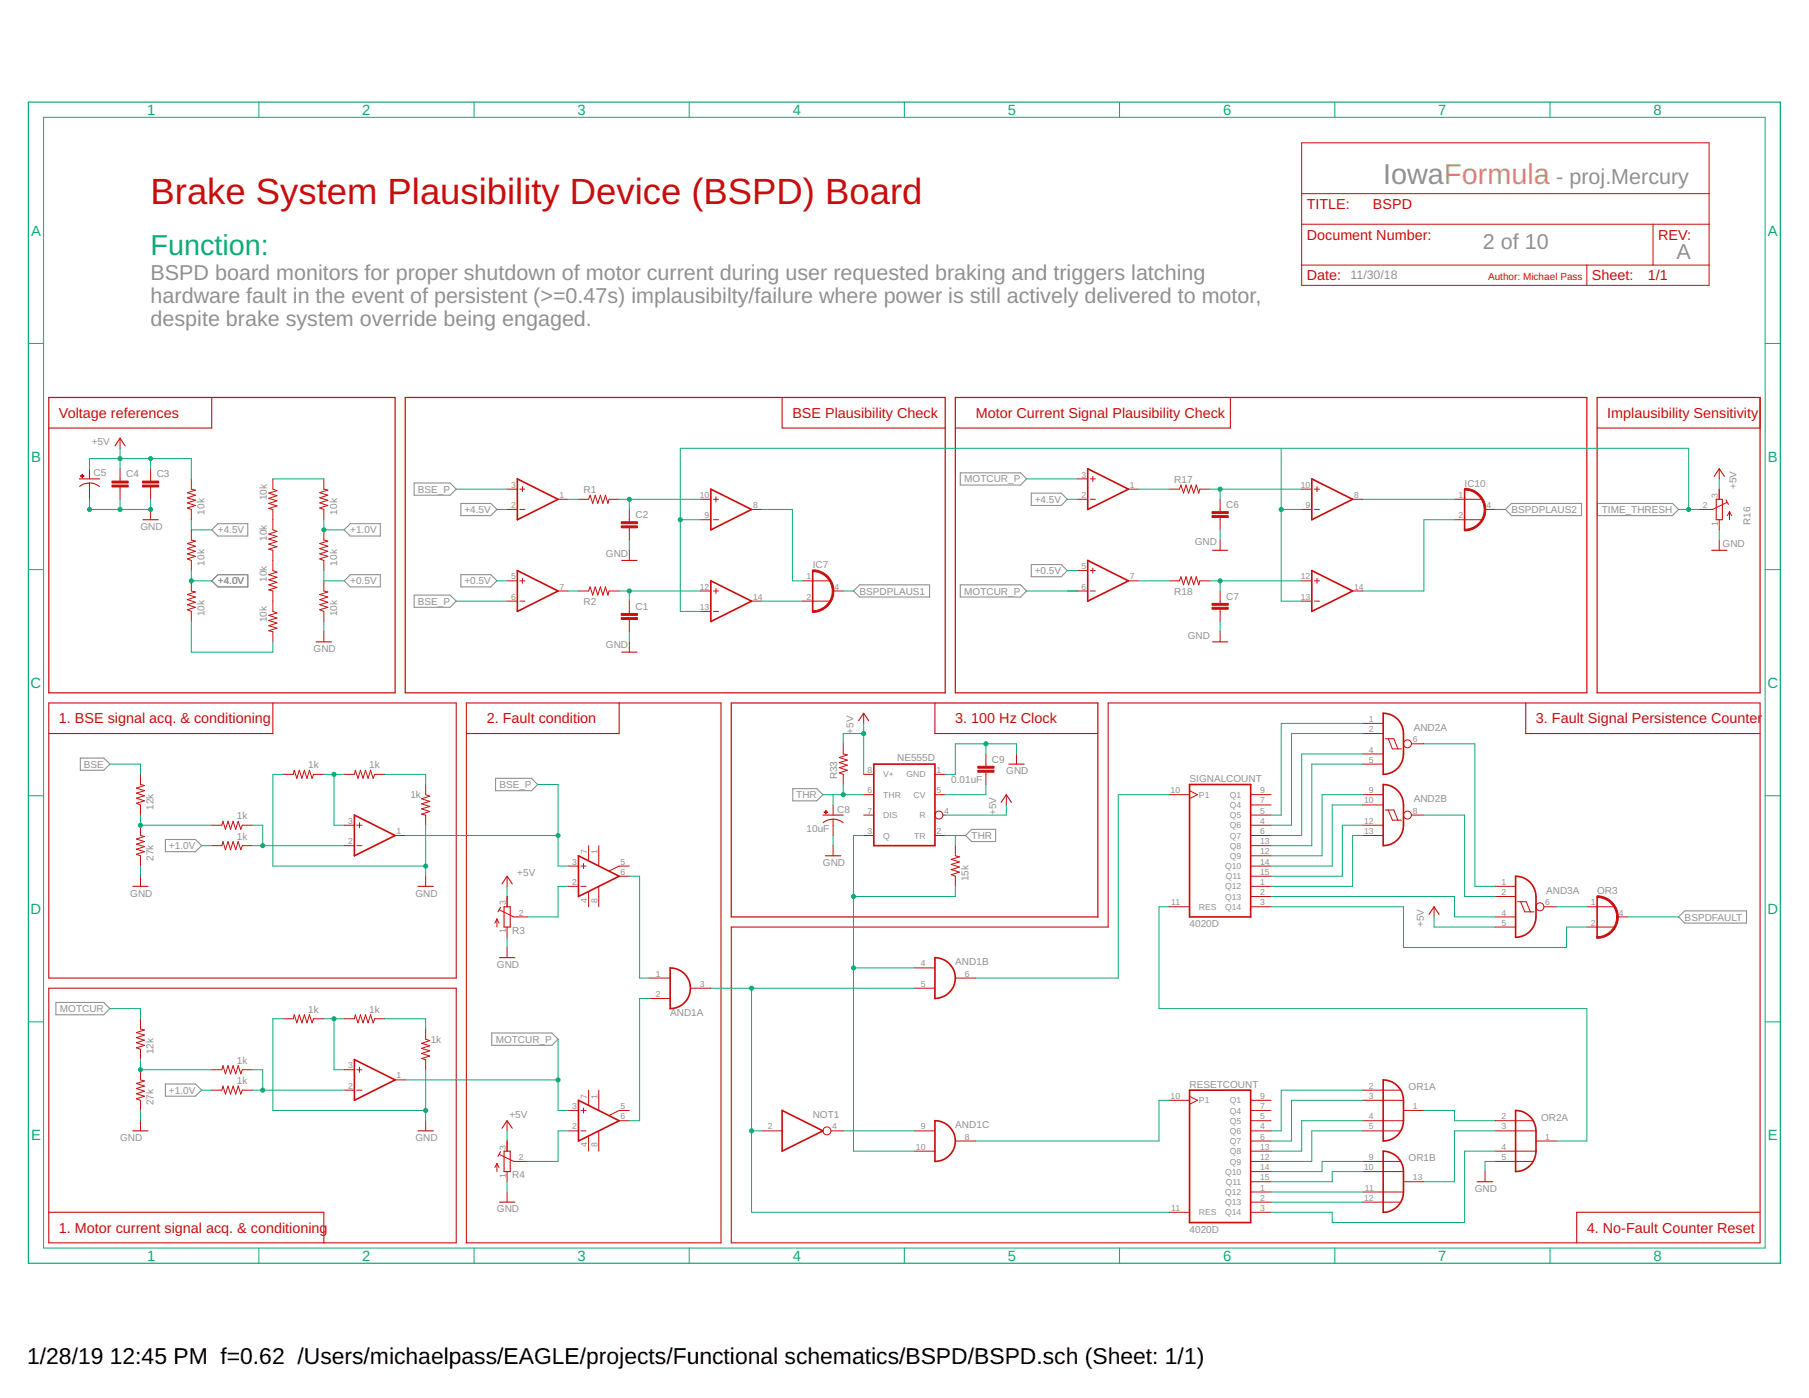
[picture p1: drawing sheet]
<svg xmlns="http://www.w3.org/2000/svg" width="279mm" height="216mm" viewBox="0 0 279 216" stroke-linecap="round" stroke-linejoin="round" font-family="sans-serif">
<g fill="none" stroke="#909090" stroke-width=".17">
<path d="M64 74.6h5.5l1 .9-1 1h-5.5zM71.2 77.7h4.6l1 1-1 .9h-4.6zM148.3 73h9.3l1 1-1 .9h-9.3zM159.3 76.2h4.6l.9 .9-.9 1h-4.6zM232.5 78.7l.9-1h10.9v1.9h-10.9zM246.7 77.7h11.6l.9 1-.9 .9h-11.6zM32.7 81.8l1-.9h4.6v1.9h-4.6zM32.7 89.7l1-.9h4.6v1.8h-4.6zM54.1 80.9h4.6v1.9h-4.6l-1-1zM54.1 88.8h4.6v1.8h-4.6l-1-.9zM64 91.9h5.5l1 .9-1 1h-5.5zM71.2 88.8h4.6l1 .9-1 .9h-4.6z"/>
<path d="M132.8 90.3h10.8v1.9h-10.8l-1-.9zM148.3 90.3h9.3l1 1-1 .9h-9.3zM159.3 87.2h4.6l.9 .9-.9 1h-4.6zM12.4 117.1h3.6l1 .9-1 1h-3.6zM25.5 129.6h4.7l.9 1-.9 .9h-4.7zM76.5 120.2h5.6l.9 1-.9 .9h-5.6zM122.4 121.8h3.8l.9 .9-.9 1h-3.8zM149.1 129l1-.9h3.7v1.9h-3.7zM8.6 154.8h7.4l1 1-1 .9h-7.4zM75.9 159.5h9.3l1 1-1 .9h-9.3zM259.2 141.6l1-.9h9.5v1.9h-9.5zM25.5 167.4h4.7l.9 1-.9 .9h-4.7z"/>
</g>
<path d="M7.5 61.4h53.5v45.6h-53.5zM62.6 61.4h83.4v45.6h-83.4zM147.6 61.4h97.5v45.6h-97.5zM246.7 61.4h25.1v45.6h-25.1zM112.9 108.6h56.7v33h-56.7z" fill="none" stroke="#c90d0c" stroke-width=".19"/>
<g fill="none" stroke="#c90d0c" stroke-width=".17">
<path d="M12.3 74h3.1M12.3 75.1a2.49 2.49 0 0 1 3.1 0M17.8 68.9l.7-1.2 .8 1.2M32.7 61.4v4.7h-25.2M120.8 61.4v4.7h25.2M190 61.4v4.7h-42.4M264.8 73.6l.7-1.2 .8 1.2M265.1 77.1h.9v3.2h-.9zM266.6 77.2l.4 .7M271.8 61.4v4.7h-25.1M22.1 80.3h2.3M48.8 99.1h2.4"/>
<path d="M96 86.6h2.4M187.3 99.1h2.3M187.3 85h2.3M264.4 85h2.3M7.5 108.6h63v42.4h-63zM42.1 108.6v4.7h-34.6M72 108.6h39.4v83.3h-39.4zM95.6 108.6v4.7h-23.6M96 100.7h2.4M132.6 111.3l.8-1.1 .8 1.1M144.4 108.6v4.7h25.2M155.8 118h2.4"/>
<path d="M235.6 108.6v4.7h36.2M20.5 136.9h2.4M64.6 136.9h2.3M77.5 136.5l.8-1.2 .8 1.2M127.1 125.9h3.1M127.1 127a2.49 2.49 0 0 1 3.1 0M127.5 132.2h2.4M154.6 123.9l.8-1.2 .8 1.2M7.5 152.6h63v39.3h-63zM77.2 147.9h2.3M77.3 140.1l-.4 .7M77.9 140h.9v3.2h-.9z"/>
<path d="M112.9 143.2h58.3v-34.6h100.6v83.3h-158.9zM220.7 141.2l.8-1.2 .8 1.2M20.5 174.6h2.4M64.6 174.6h2.3M77.3 177.9l-.4 .7M77.5 174.2l.8-1.1 .8 1.1M77.9 177.8h.9v3.1h-.9zM7.5 187.2h42.5v4.7M77.2 185.7h2.3M228.2 182.5h2.3M271.8 187.2h-28.3v4.7"/>
</g>
<g fill="none" stroke="#c90d0c" stroke-width=".15">
<path d="M201 22.1h63v22h-63zM201 34.6h63M201 29.9h63M255.3 34.6v6.3M201 40.9h63M245.1 40.9v3.2M13.8 72.4v1.6M13.8 74.6v2.5M18.5 67.7v1.5M18.5 72.4v1.9M18.5 75.2v1.9M23.3 72.4v1.9"/>
<path d="M23.3 75.2v1.9M23.3 78.7v1.6M29.5 74v1.5l.7 .2-1.3 .4 1.3 .4-1.3 .4 1.3 .4-1.3 .4 1.3 .4-1.3 .3 .6 .3v1.6M42.1 74v1.5l.7 .3-1.3 .4 1.3 .4-1.3 .4 1.3 .3-1.3 .4 1.3 .4-1.3 .4 .6 .2v3.1l.7 .3-1.3 .4 1.3 .3-1.3 .4 1.3 .4-1.3 .4 1.3 .4-1.3 .4 .6 .2v3.1l.7 .2-1.3 .5 1.3 .4-1.3 .3 1.3 .4-1.3 .4 1.3 .4-1.3 .4 .6 .2v3.1l.7 .3-1.3 .3 1.3 .4-1.3 .4 1.3 .4-1.3 .4 1.3 .4-1.3 .4 .6 .2v1.5M50 74v1.5l.6 .2-1.2 .4 1.2 .4-1.2 .4 1.2 .4-1.2 .4 1.2 .4-1.2 .3 .6 .3v1.6M78.3 75.5h1.6M78.3 78.7h1.6M80.3 75.5h.8M80.3 78.7h.8M80.7 75.1v.8M86.2 77.1h1.6M89.3 77.1h1.6l.2-.6 .4 1.2 .4-1.2 .4 1.2 .4-1.2 .4 1.2 .4-1.2 .4 1.2 .2-.6h1.5"/>
<path d="M97.2 78.7v1.9M108.2 77.1h1.6M110.2 77.1h.8M110.6 76.7v.8M116.1 78.7h1.6M166.4 77.1h1.6M166.4 74h1.6M168.4 77.1h.8M168.4 74h.8M168.8 73.6v.8M174.3 75.5h1.6M180.6 75.5h1.6l.2-.6 .4 1.3 .4-1.3 .4 1.3 .4-1.3 .4 1.3 .4-1.3 .3 1.3 .2-.7h1.6"/>
<path d="M188.4 77.1v1.9M188.4 79.9v1.9M201 75.5h1.6M201 78.7h1.6M203 75.5h.8M203 78.7h.8M203.4 75.1v.8M208.9 77.1h1.6M224.6 77.1h4.3M229.4 78.7h1.5M265.5 72.4v1.6M265.5 75.5v1.6"/>
<path d="M266.7 77.6l-2.2 1.1h-2.1M267.1 79v1.3M267.1 79l.3 .6M267.1 79l-.3 .6M29.5 81.8v1.6l.7 .2-1.3 .3 1.3 .4-1.3 .4 1.3 .4-1.3 .4 1.3 .4-1.3 .4 .6 .3v1.5M29.5 89.7v1.6l.7 .1-1.3 .4 1.3 .4-1.3 .4 1.3 .4-1.3 .4 1.3 .4-1.3 .4 .6 .2v1.6M50 81.8v1.6l.6 .2-1.2 .3 1.2 .4-1.2 .4 1.2 .4-1.2 .4 1.2 .4-1.2 .4 .6 .3v1.5M50 89.7v1.6l.6 .1-1.2 .4 1.2 .4-1.2 .4 1.2 .4-1.2 .4 1.2 .4-1.2 .4 .6 .2v1.6M50 97.6v1.5M78.3 89.7h1.6M78.3 92.8h1.6M80.3 89.7h.8"/>
<path d="M80.3 92.8h.8M80.7 89.3v.8M86.2 91.3h1.6M89.3 91.3h1.6l.2-.7 .4 1.3 .4-1.3 .4 1.3 .4-1.3 .4 1.3 .4-1.3 .4 1.3 .2-.6h1.5M97.2 81.5v1.9M97.2 85v1.6M97.2 92.8v1.9M97.2 95.7v1.9M97.2 99.1v1.6M108.2 91.3h1.6M108.2 80.3h1.6M108.2 94.4h1.6"/>
<path d="M110.2 91.3h.8M110.2 80.3h.8M110.2 94.4h.8M110.6 90.9v.8M116.1 92.8h1.6M124 89.7h4.2M124 92.8h4.2M128.7 91.3h1.5M166.4 91.3h1.6M166.4 88.1h1.6M168.4 91.3h.8M168.4 88.1h.8"/>
<path d="M168.8 87.7v.8M174.3 89.7h1.6M180.6 89.7h1.6l.2-.6 .4 1.2 .4-1.2 .4 1.2 .4-1.2 .4 1.2 .4-1.2 .3 1.2 .2-.6h1.6M188.4 83.4v1.6M188.4 91.3v1.9M188.4 94.1v1.9M188.4 97.6v1.5M201 89.7h1.6M201 92.8h1.6M203 89.7h.8M203 92.8h.8M203.4 89.3v.8"/>
<path d="M208.9 91.3h1.6M224.6 80.3h4.3M265.5 80.3v1.5M265.5 83.4v1.6M21.7 119.6v1.6l.6 .1-1.2 .4 1.2 .4-1.2 .4 1.2 .4-1.2 .4 1.2 .4-1.2 .4 .6 .2v1.6M43.7 119.6h1.6l.1-.6 .4 1.2 .4-1.2 .4 1.2 .4-1.2 .4 1.2 .4-1.2 .4 1.2 .2-.6h1.6M53.1 119.6h1.6l.2-.6 .4 1.2 .4-1.2 .4 1.2 .4-1.2 .4 1.2 .3-1.2 .4 1.2 .3-.6h1.5M130.2 114.9v1.5l.7 .2-1.3 .4 1.3 .4-1.3 .4 1.3 .4-1.3 .4 1.3 .4-1.3 .4 .6 .2v1.6M133.4 119.6h1.6M133.4 110.2v1.5M144.4 119.6h1.6M152.3 116.4v1.9"/>
<path d="M152.3 119.3v1.9M157 116.4v1.6M210.5 111.7h3.1M210.5 113.3h3.1M210.5 116.4h3.1M210.5 118h3.1M214 114.1h1.3l.6 1.6M214.4 114.1l.7 1.6h1.4M218 114.9h1.9M21.7 127.4v1.6l.6 .2-1.2 .4 1.2 .4-1.2 .4 1.2 .3-1.2 .4 1.2 .4-1.2 .4 .6 .3v1.6M21.7 135.3v1.6M32.7 127.4h1.6l.1-.6 .4 1.3 .4-1.3 .4 1.3 .4-1.3 .4 1.3 .4-1.3 .4 1.3 .2-.7h1.6"/>
<path d="M32.7 130.6h1.6l.1-.6 .4 1.2 .4-1.2 .4 1.2 .4-1.2 .4 1.2 .4-1.2 .4 1.2 .2-.6h1.6M53.1 127.4h1.6M53.1 130.6h1.6M55.1 127.4h.8M55.1 130.6h.8M55.5 127.1v.7M61 129h1.6M65.7 121.2v1.5l.7 .3-1.3 .4 1.3 .4-1.3 .3 1.3 .4-1.3 .4 1.3 .4-1.3 .4 .6 .2v1.5M65.7 135.3v1.6M78.3 135.3v1.6M78.3 138.5v1.5M87.8 133.8h1.5"/>
<path d="M87.8 136.9h1.5M89.7 133.8h.8M89.7 136.9h.8M90.1 133.3v.8M90.9 130.6v2.3M90.9 137.7v2.3M92.5 130.6v3.1M92.5 136.9v3.1M95.6 135.3h1.6M97.2 133.8h-1.6l-1.5 .7M128.7 124.3v1.6M128.7 126.5v2.5"/>
<path d="M128.7 130.6v1.6M133.4 129h1.6M133.4 125.9h1.6M133.4 122.7h1.6M144.4 129h1.6M144.4 122.7h1.6M145.6 125.9h.4M147.6 130.6v1.6l.6 .1-1.3 .4 1.3 .4-1.3 .4 1.3 .4-1.3 .4 1.3 .4-1.3 .4 .7 .2v1.6M155.4 122.7v1.6M180.6 122.7h3.1M183.7 122.1l1.3 .6-1.3 .6M193.2 133.8h3.1"/>
<path d="M193.2 136.9h3.1M193.2 135.3h3.1M193.2 127.4h3.1M193.2 130.6h3.1M193.2 129h3.1M193.2 125.9h3.1M193.2 122.7h3.1M193.2 138.5h3.1M193.2 124.3h3.1M193.2 132.2h3.1M210.5 127.4h3.1M210.5 129h3.1"/>
<path d="M210.5 122.7h3.1M210.5 124.3h3.1M214 125.1h1.3l.6 1.6M214.4 125.1l.7 1.6h1.4M218 125.9h1.9M230.9 136.9h3.2M230.9 138.5h3.2M234.4 139.3h1.3l.7 1.5M234.9 139.3l.6 1.5h1.4M21.7 157.3v1.6l.6 .2-1.2 .4 1.2 .4-1.2 .4 1.2 .3-1.2 .4 1.2 .4-1.2 .4 .6 .3v1.5M43.7 157.3h1.6l.1-.6 .4 1.3 .4-1.3 .4 1.3 .4-1.3 .4 1.3 .4-1.3 .4 1.3 .2-.7h1.6M53.1 157.3h1.6l.2-.6 .4 1.3 .4-1.3 .4 1.3 .4-1.3 .4 1.3 .3-1.3 .4 1.3 .3-.7h1.5"/>
<path d="M65.7 158.9v1.6l.7 .2-1.3 .4 1.3 .4-1.3 .4 1.3 .4-1.3 .4 1.3 .4-1.3 .4 .6 .1v1.6M76.8 141.9v1.3M76.8 141.9l-.4 .7M76.8 141.9l.3 .7M77.2 140.5l2.2 1.1h2.1M78.3 143.2v1.6M78.3 146.3v1.6M100.4 151h3.1M100.4 154.2h3.1M106.6 152.6h3.2M141.3 152.6h3.1M141.3 149.5h3.1"/>
<path d="M147.6 151h3.1M180.6 140h3.1M193.2 140h3.1M221.5 140v1.6M230.9 141.6h3.2M230.9 143.2h3.2M238.5 140h1.9M245.1 140h4.2M245.1 143.2h4.2M249.8 141.6h1.6M21.7 165.2v1.6l.6 .1-1.2 .4 1.2 .4-1.2 .4 1.2 .4-1.2 .4 1.2 .4-1.2 .4 .6 .2v1.6M21.7 173.1v1.5"/>
<path d="M32.7 165.2h1.6l.1-.6 .4 1.2 .4-1.2 .4 1.2 .4-1.2 .4 1.2 .4-1.2 .4 1.2 .2-.6h1.6M32.7 168.4h1.6l.1-.7 .4 1.3 .4-1.3 .4 1.3 .4-1.3 .4 1.3 .4-1.3 .4 1.3 .2-.6h1.6M53.1 165.2h1.6M53.1 168.4h1.6M55.1 165.2h.8M55.1 168.4h.8M55.5 164.8v.8M61 166.8h1.6M65.7 173.1v1.5M76.8 179.7v1.2M76.8 179.7l-.4 .6M76.8 179.7l.3 .6"/>
<path d="M77.2 178.3l2.2 1.1h2.1M78.3 173.1v1.5M78.3 176.2v1.6M87.8 171.5h1.5M87.8 174.6h1.5M89.7 171.5h.8M89.7 174.6h.8M90.1 171.1v.8M90.9 168.4v2.3M90.9 175.5v2.3M92.5 168.4v3M92.5 174.7v3.1"/>
<path d="M95.6 173.1h1.6M97.2 171.5h-1.6l-1.5 .8M117.7 174.6h3.1M128.3 174.6h1.9M141.3 174.6h3.1M141.3 177.8h3.1M147.6 176.2h3.1M180.6 169.9h3.1M183.7 169.3l1.3 .6-1.3 .6M193.2 171.5h3.1M193.2 174.6h3.1M193.2 173.1h3.1"/>
<path d="M193.2 179.4h3.1M193.2 177.8h3.1M193.2 176.2h3.1M193.2 169.9h3.1M210.5 174.6h5.8M210.5 173.1h6.3M210.5 179.4h5.8M210.5 168.4h5.8M210.5 169.9h6.3M216.8 171.5h3.1M230.9 174.6h6.3M230.9 173.1h5.8"/>
<path d="M230.9 179.4h5.8M230.9 177.8h6.3M237.2 176.2h3.2M78.3 180.9v1.6M78.3 184.1v1.6M180.6 187.2h3.1M193.2 184.1h3.1M193.2 185.7h3.1M193.2 187.2h3.1M193.2 180.9h3.1M193.2 182.5h3.1M210.5 184.1h6.3"/>
<path d="M210.5 185.7h5.8M210.5 180.9h6.3M216.8 182.5h3.1M229.4 180.9v1.6"/>
<circle cx="217.4" cy="114.9" r=".61"/>
<circle cx="145" cy="125.9" r=".61"/>
<circle cx="217.4" cy="125.9" r=".61"/>
<circle cx="237.8" cy="140" r=".61"/>
<circle cx="127.7" cy="174.6" r=".61"/>
</g>
<g fill="none" stroke="#c90d0c" stroke-width=".25">
<path d="M79.9 74l6.3 3.1-6.3 3.2zM109.8 75.5l6.3 3.2-6.3 3.1zM168 72.4l6.3 3.1-6.3 3.2zM202.6 74l6.3 3.1-6.3 3.2zM226.2 75.5v6.3M79.9 88.1l6.3 3.2-6.3 3.1zM109.8 89.7l6.3 3.1-6.3 3.2zM125.5 88.1v6.3M168 86.6l6.3 3.1-6.3 3.1zM202.6 88.1l6.3 3.2-6.3 3.1zM135 118h9.4v12.6h-9.4zM213.6 110.2a3.1 3.1 0 0 1 3.2 3.1v3.1a3.1 3.1 0 0 1-3.2 3.2z"/>
<path d="M54.7 125.9l6.3 3.1-6.3 3.2zM89.3 132.2l6.3 3.1-6.3 3.2zM183.7 121.2h9.5v20.4h-9.5zM213.6 121.2a3.1 3.1 0 0 1 3.2 3.1v3.1a3.1 3.1 0 0 1-3.2 3.2zM234.1 135.3a3.1 3.1 0 0 1 3.1 3.2v3.1a3.2 3.2 0 0 1-3.1 3.2zM246.7 138.5v6.3M103.5 149.5a3.1 3.1 0 0 1 3.1 3.1 3.1 3.1 0 0 1-3.1 3.2zM144.4 147.9a3.2 3.2 0 0 1 3.2 3.1 3.2 3.2 0 0 1-3.2 3.2zM54.7 163.6l6.3 3.2-6.3 3.1zM89.3 169.9l6.3 3.2-6.3 3.1zM120.8 171.5l6.3 3.1-6.3 3.2zM144.4 173.1a3.1 3.1 0 0 1 3.2 3.1 3.1 3.1 0 0 1-3.2 3.2z"/>
<path d="M183.7 168.4h9.5v20.4h-9.5zM213.6 166.8a3.1 3.1 0 0 1 3.2 3.1v3.2a3.1 3.1 0 0 1-3.2 3.1zM213.6 177.8a3.1 3.1 0 0 1 3.2 3.1v3.2a3.1 3.1 0 0 1-3.2 3.1zM234.1 171.5a3.2 3.2 0 0 1 3.1 3.1v3.2a3.1 3.1 0 0 1-3.1 3.1z"/>
</g>
<g fill="#c90d0c" stroke="#c90d0c" stroke-width=".15">
<path d="M95.9 95.4h2.5v.3h-2.5z"/>
<path d="M95.9 94.7h2.5v.3h-2.5z"/>
<path d="M95.9 81.2h2.5v.3h-2.5z"/>
<path d="M95.9 80.6h2.5v.3h-2.5z"/>
<path d="M22 74.9h2.5v.3h-2.5z"/>
<path d="M22 74.3h2.5v.3h-2.5z"/>
<path d="M17.3 74.9h2.5v.3h-2.5z"/>
<path d="M17.3 74.3h2.5v.3h-2.5z"/>
<path d="M12.4 73.5h.6v.1h-.6z"/>
<path d="M12.7 73.2v.6z"/>
<path d="M187.2 79.6h2.5v.3h-2.5z"/>
<path d="M187.2 79h2.5v.3h-2.5z"/>
<path d="M187.2 93.8h2.5v.3h-2.5z"/>
<path d="M187.2 93.2h2.5v.3h-2.5z"/>
<path d="M127.3 125.4h.5v.1h-.5z"/>
<path d="M127.5 125.2h.1v.5h-.1z"/>
<path d="M151 119h2.5v.3h-2.5z"/>
<path d="M151 118.3h2.5v.3h-2.5z"/>
</g>
<g fill="#c90d0c" stroke="#c90d0c" stroke-width=".15">
<path d="M246.7 138.3a3.3 3.3 0 0 1 3.3 3.4 3.3 3.3 0 0 1-3.4 3.2v-.2a3 3 0 0 0 3.1-3 3 3 0 0 0-3-3.1z" fill-rule="evenodd"/>
<path d="M125.5 88a3.3 3.3 0 0 1 3.3 3.3 3.3 3.3 0 0 1-3.3 3.3v-.3a3 3 0 0 0 3-3 3 3 0 0 0-3-3z" fill-rule="evenodd"/>
<path d="M226.2 75.4a3.3 3.3 0 0 1 3.3 3.3 3.3 3.3 0 0 1-3.3 3.3v-.3a3 3 0 0 0 3-3 3 3 0 0 0-3-3z" fill-rule="evenodd"/>
</g>
<path d="M4.4 15.8h270.6v179.3h-270.6z" fill="none" stroke="#0dab76" stroke-width=".19"/>
<g fill="none" stroke="#0dab76" stroke-width=".15">
<path d="M6.7 18.1h265.9v174.6h-265.9zM40 15.8v2.3M73.2 15.8v2.3M106.4 15.8v2.3M139.7 15.8v2.3M172.9 15.8v2.3M206.2 15.8v2.3M239.4 15.8v2.3M4.4 53h2.3M272.6 53h2.4M13.8 72.4v-1.6h15.7v3.2M13.8 77.1v1.6h9.5v-1.6"/>
<path d="M18.5 69.2v3.2M18.5 77.1v1.6M23.3 70.8v1.6M42.1 74h7.9M70.5 75.5h7.8M76.8 78.7h1.5M87.8 77.1h1.5M95.6 77.1h12.6M97.2 77.1v1.6M117.7 78.7h4.7v11h1.6M158.6 74h7.8M164.8 77.1h1.6"/>
<path d="M175.9 75.5h4.7M186.9 75.5h14.1M188.4 75.5v1.6M197.9 78.7h3.1M197.9 69.2v23.6h3.1M210.5 77.1h14.1M230.9 78.7h1.6M259.2 78.7h3.2M260.8 78.7v-9.5h-155.7v25.2h3.1M265.5 74v1.5M4.4 88h2.3M29.5 80.3v1.5h3.2"/>
<path d="M29.5 88.1v1.6h3.2M29.5 96v4.7h12.6v-1.6M50 80.3v1.5h3.1M50 88.1v1.6h3.1M50 96v1.6M70.5 92.8h7.8M76.8 89.7h1.5M87.8 91.3h1.5M95.6 91.3h12.6M97.2 83.4v1.6M97.2 91.3v1.5M97.2 97.6v1.5"/>
<path d="M105.1 80.3h3.1M117.7 92.8h6.3M130.2 91.3h1.6M158.6 91.3h7.8M164.8 88.1h1.6M175.9 89.7h4.7M186.9 89.7h14.1M188.4 81.8v1.6M188.4 89.7v1.6M188.4 96v1.6M224.6 80.3h-4.7v11h-9.4M265.5 81.8v1.6"/>
<path d="M272.6 88h2.4M17 118h4.7v1.6M43.7 119.6h-1.6v14.2h23.6M50 119.6h3.1M51.6 119.6v7.8h1.5M59.4 119.6h6.3v1.6M133.4 111.7v7.9M133.4 113.3h-3.2v1.6M152.3 114.9v1.5M157 116.4v-1.5h-9.4v4.7h-1.6M210.5 118h-7.9v12.6h-6.3M210.5 111.7h-12.6v14.2h-1.6"/>
<path d="M210.5 113.3h-11v14.1h-3.2M210.5 116.4h-9.5v12.6h-4.7M219.9 114.9h7.9v22h3.1M4.4 122.9h2.3M21.7 125.9v1.5h11M21.7 133.8v1.5M31.1 130.6h1.6M39 130.6h14.1M39 127.4h1.6v3.2M62.6 129h23.6M65.7 127.4v7.9M78.3 136.9v1.6"/>
<path d="M83 121.2h3.2v12.6h1.6M87.8 136.9h-1.6v4.7h-4.7M97.2 135.3h1.6v15.7h1.6M127.1 122.7h6.3M128.7 122.7v1.6M128.7 129v1.6M130.2 121.2v1.5M133.4 129h-1.6v48.8h9.5M146 129h3.1M147.6 129v1.6M147.6 136.9v1.6h-15.8M152.3 121.2v1.5h-6.3"/>
<path d="M155.4 124.3v1.6h-9.4M180.6 122.7h-7.9v28.3h-22M196.3 138.5h28.3v3.1h6.3M210.5 124.3h-4.7v9.5h-9.5M210.5 129h-1.6v7.9h-12.6M210.5 127.4h-3.2v7.9h-11M210.5 122.7h-6.3v9.5h-7.9M219.9 125.9h6.3v12.6h4.7M272.6 122.9h2.4M4.4 157.8h2.3M17 155.8h4.7v1.5M43.7 157.3h-1.6v14.2h23.6"/>
<path d="M50 157.3h3.1M51.6 157.3v7.9h1.5M59.4 157.3h6.3v1.6M78.3 144.8v1.5M100.4 154.2h-1.6v18.9h-1.6M109.8 152.6h31.5M116.1 152.6v34.6h64.5M131.8 149.5h9.5M180.6 140h-1.6v15.8h66.1v20.4h-4.7M196.3 140h20.5v6.3h25.2v-3.1h3.1M221.5 141.6v1.6h9.4M240.4 140h4.7"/>
<path d="M251.4 141.6h7.8M272.6 157.8h2.4M21.7 163.6v1.6h11M21.7 171.5v1.6M31.1 168.4h1.6M39 168.4h14.1M39 165.2h1.6v3.2M62.6 166.8h23.6M65.7 165.2v7.9M78.3 174.6v1.6M86.2 160.5v11h1.6M87.8 174.6h-1.6v4.8h-4.7"/>
<path d="M116.1 174.6h1.6M130.2 174.6h11.1M180.6 169.9h-1.6v6.3h-28.3M210.5 168.4h-12.6v6.2h-1.6M210.5 174.6h-7.9v4.8h-6.3M210.5 179.4h-6.3v1.5h-7.9M210.5 173.1h-9.5v4.7h-4.7M210.5 169.9h-11v6.3h-3.2M219.9 171.5h4.7v1.6h6.3M230.9 179.4h-1.5v1.5M230.9 174.6h-6.3v7.9h-4.7M230.9 177.8h-4.7v11h-20.4v-1.6h-9.5"/>
<path d="M40 192.7v2.4M73.2 192.7v2.4M78.3 182.5v1.6M106.4 192.7v2.4M139.7 192.7v2.4M172.9 192.7v2.4M196.3 184.1h14.2M196.3 185.7h14.2M206.2 192.7v2.4M210.5 180.9h-4.7v1.6h-9.5M239.4 192.7v2.4"/>
</g>
<g fill="#0dab76" stroke="#0dab76" stroke-width=".15">
<circle cx="29.5" cy="89.7" r=".32"/>
<circle cx="50" cy="81.8" r=".32"/>
<circle cx="18.5" cy="70.8" r=".32"/>
<circle cx="23.3" cy="70.8" r=".32"/>
<circle cx="133.4" cy="113.3" r=".32"/>
<circle cx="23.3" cy="78.7" r=".32"/>
<circle cx="18.5" cy="78.7" r=".32"/>
<circle cx="13.8" cy="78.7" r=".32"/>
<circle cx="65.7" cy="171.5" r=".32"/>
<circle cx="152.3" cy="114.9" r=".32"/>
<circle cx="65.7" cy="133.8" r=".32"/>
<circle cx="86.2" cy="129" r=".32"/>
<circle cx="97.2" cy="77.1" r=".32"/>
<circle cx="97.2" cy="91.3" r=".32"/>
<circle cx="105.1" cy="80.3" r=".32"/>
<circle cx="197.9" cy="78.7" r=".32"/>
<circle cx="260.8" cy="78.7" r=".32"/>
<circle cx="188.4" cy="75.5" r=".32"/>
<circle cx="188.4" cy="89.7" r=".32"/>
<circle cx="86.2" cy="166.8" r=".32"/>
<circle cx="51.6" cy="119.6" r=".32"/>
<circle cx="21.7" cy="127.4" r=".32"/>
<circle cx="40.6" cy="130.6" r=".32"/>
<circle cx="51.6" cy="157.3" r=".32"/>
<circle cx="21.7" cy="165.2" r=".32"/>
<circle cx="40.6" cy="168.4" r=".32"/>
<circle cx="131.8" cy="138.5" r=".32"/>
<circle cx="131.8" cy="149.5" r=".32"/>
<circle cx="130.2" cy="122.7" r=".32"/>
<circle cx="116.1" cy="152.6" r=".32"/>
<circle cx="116.1" cy="174.6" r=".32"/>
</g>
<text font-size="5.6" fill="#c90d0c" x="23.3" y="31.5">Brake System Plausibility Device (BSPD) Board</text>
<text font-size="4.4" fill="#909090" x="213.6" y="28.3">IowaFormula</text>
<text font-size="4.4" fill="#0dab76" x="23.3" y="39.4">Function:</text>
<g font-size="3.5">
<text x="4.2" y="210.7">1/28/19</text>
<text x="17" y="210.7">12:45 PM f=0.62 /Users/michaelpass/EAGLE/projects/Functional schematics/BSPD/BSPD.sch (Sheet: 1/1)</text>
</g>
<g font-size="3.3" fill="#909090">
<text x="240.4" y="28.3">- proj.Mercury</text>
<text x="229" y="38.4">2 of 10</text>
<text x="258.9" y="40">A</text>
<text x="23.3" y="43.3">BSPD board monitors for proper shutdown of motor current during user requested braking and triggers latching</text>
<text x="23.3" y="46.8">hardware fault in the event of persistent (&gt;=0.47s) implausibilty/failure where power is still actively delivered to motor,</text>
<text x="23.3" y="50.4">despite brake system override being engaged.</text>
</g>
<g font-size="2.3" fill="#0dab76">
<text x="22.7" y="17.7">1</text>
<text x="56" y="17.7">2</text>
<text x="89.2" y="17.7">3</text>
<text x="122.4" y="17.7">4</text>
<text x="155.7" y="17.7">5</text>
<text x="188.9" y="17.7">6</text>
<text x="222.1" y="17.7">7</text>
<text x="255.4" y="17.7">8</text>
<text x="4.8" y="36.4">A</text>
<text x="273" y="36.4">A</text>
<text x="4.8" y="71.3">B</text>
<text x="273" y="71.3">B</text>
<text x="4.7" y="106.2">C</text>
<text x="273" y="106.2">C</text>
<text x="4.7" y="141.2">D</text>
<text x="273" y="141.2">D</text>
<text x="4.8" y="176.1">E</text>
<text x="273" y="176.1">E</text>
<text x="22.7" y="194.7">1</text>
<text x="56" y="194.7">2</text>
<text x="89.2" y="194.7">3</text>
<text x="122.4" y="194.7">4</text>
<text x="155.7" y="194.7">5</text>
<text x="188.9" y="194.7">6</text>
<text x="222.1" y="194.7">7</text>
<text x="255.4" y="194.7">8</text>
</g>
<g font-size="2.2" fill="#c90d0c">
<text x="201.8" y="32.3">TITLE:</text>
<text x="212.1" y="32.3">BSPD</text>
<text x="201.8" y="37">Document Number:</text>
<text x="256.1" y="37">REV:</text>
<text x="201.8" y="43.3">Date:</text>
<text x="245.9" y="43.3">Sheet:</text>
<text x="254.5" y="43.3">1/1</text>
<text x="9.1" y="64.5">Voltage references</text>
<text x="122.4" y="64.5">BSE Plausibility Check</text>
<text x="150.7" y="64.5">Motor Current Signal Plausibility Check</text>
<text x="248.2" y="64.5">Implausibility Sensitivity</text>
<text x="9.1" y="111.7">1. BSE signal acq. &amp; conditioning</text>
<text x="75.2" y="111.7">2. Fault condition</text>
<text x="147.5" y="111.7">3. 100 Hz Clock</text>
<text x="237.2" y="111.7">3. Fault Signal Persistence Counter</text>
<text x="9.1" y="190.4">1. Motor current signal acq. &amp; conditioning</text>
<text x="245.1" y="190.4">4. No-Fault Counter Reset</text>
</g>
<text font-size="1.9" fill="#909090" x="208.6" y="43.1">11/30/18</text>
<text font-size="1.5" fill="#c90d0c" x="229.8" y="43.3">Author: Michael Pass</text>
<g font-size="1.5" fill="#909090">
<text x="14.2" y="68.8">+5V</text>
<text x="14.5" y="73.6">C5</text>
<text x="19.5" y="73.7">C4</text>
<text x="24.2" y="73.7">C3</text>
<text x="41.2" y="77.2" transform="rotate(-90 41.2 77.2)">10k</text>
<text x="64.5" y="76.1">BSE_P</text>
<text x="90.1" y="76.2">R1</text>
<text x="148.9" y="74.5">MOTCUR_P</text>
<text x="159.8" y="77.7">+4.5V</text>
<text x="181.4" y="74.6">R17</text>
<text x="226.2" y="75.1">IC10</text>
<text x="268.2" y="75.5" transform="rotate(-90 268.2 75.5)">+5V</text>
<text x="21.7" y="81.8">GND</text>
<text x="31.6" y="79.5" transform="rotate(-90 31.6 79.5)">10k</text>
<text x="33.6" y="82.4">+4.5V</text>
<text x="41.2" y="83.5" transform="rotate(-90 41.2 83.5)">10k</text>
<text x="52.1" y="79.5" transform="rotate(-90 52.1 79.5)">10k</text>
<text x="54.1" y="82.4">+1.0V</text>
<text x="71.7" y="79.2">+4.5V</text>
<text x="98.1" y="80">C2</text>
<text x="189.4" y="78.4">C6</text>
<text x="233.5" y="79.2">BSPDPLAUS2</text>
<text x="247.4" y="79.2">TIME_THRESH</text>
<text x="270.3" y="81" transform="rotate(-90 270.3 81)">R16</text>
<text x="31.6" y="87.3" transform="rotate(-90 31.6 87.3)">10k</text>
<text x="41.2" y="89.8" transform="rotate(-90 41.2 89.8)">10k</text>
<text x="52.1" y="87.3" transform="rotate(-90 52.1 87.3)">10k</text>
<text x="93.6" y="86.1">GND</text>
<text x="125.5" y="87.7">IC7</text>
<text x="159.8" y="88.7">+0.5V</text>
<text x="184.5" y="84.2">GND</text>
<text x="266.1" y="84.5">GND</text>
<text x="31.6" y="95.2" transform="rotate(-90 31.6 95.2)">10k</text>
<text x="33.6" y="90.2">+4.0V</text>
<text x="52.1" y="95.2" transform="rotate(-90 52.1 95.2)">10k</text>
<text x="54.1" y="90.2">+0.5V</text>
<text x="64.5" y="93.4">BSE_P</text>
<text x="71.7" y="90.2">+0.5V</text>
<text x="90.1" y="93.5">R2</text>
<text x="98.1" y="94.2">C1</text>
<text x="132.8" y="91.8">BSPDPLAUS1</text>
<text x="148.9" y="91.8">MOTCUR_P</text>
<text x="181.4" y="91.9">R18</text>
<text x="189.4" y="92.6">C7</text>
<text x="41.2" y="96.1" transform="rotate(-90 41.2 96.1)">10k</text>
<text x="48.4" y="100.7">GND</text>
<text x="93.6" y="100.1">GND</text>
<text x="183.5" y="98.7">GND</text>
<text x="131.8" y="113.3" transform="rotate(-90 131.8 113.3)">+5V</text>
<text x="218.3" y="112.9">AND2A</text>
<text x="12.9" y="118.6">BSE</text>
<text x="47.6" y="118.6">1k</text>
<text x="57" y="118.6">1k</text>
<text x="138.6" y="117.5">NE555D</text>
<text x="153.2" y="117.8">C9</text>
<text x="155.4" y="119.6">GND</text>
<text x="23.7" y="125.1" transform="rotate(-90 23.7 125.1)">12k</text>
<text x="63.4" y="123.2">1k</text>
<text x="77.1" y="121.7">BSE_P</text>
<text x="123" y="123.3">THR</text>
<text x="129.3" y="125.5">C8</text>
<text x="129.3" y="120.4" transform="rotate(-90 129.3 120.4)">R33</text>
<text x="146.9" y="120.9">0.01uF</text>
<text x="153.8" y="125.9" transform="rotate(-90 153.8 125.9)">+5V</text>
<text x="183.7" y="120.8">SIGNALCOUNT</text>
<text x="218.3" y="123.9">AND2B</text>
<text x="26.1" y="131.1">+1.0V</text>
<text x="36.6" y="126.5">1k</text>
<text x="36.6" y="129.7">1k</text>
<text x="124.6" y="128.5">10uF</text>
<text x="150.1" y="129.6">THR</text>
<text x="23.7" y="133" transform="rotate(-90 23.7 133)">27k</text>
<text x="79.9" y="135.3">+5V</text>
<text x="127.1" y="133.7">GND</text>
<text x="149.6" y="136.1" transform="rotate(-90 149.6 136.1)">15k</text>
<text x="20.1" y="138.5">GND</text>
<text x="64.2" y="138.5">GND</text>
<text x="183.7" y="143.2">4020D</text>
<text x="219.9" y="143.2" transform="rotate(-90 219.9 143.2)">+5V</text>
<text x="238.8" y="138.1">AND3A</text>
<text x="246.7" y="138.1">OR3</text>
<text x="260.2" y="142.2">BSPDFAULT</text>
<text x="76.8" y="149.5">GND</text>
<text x="79.1" y="144.2">R3</text>
<text x="147.5" y="149.1">AND1B</text>
<text x="9.3" y="156.3">MOTCUR</text>
<text x="47.6" y="156.4">1k</text>
<text x="57" y="156.4">1k</text>
<text x="66.5" y="161.1">1k</text>
<text x="76.6" y="161">MOTCUR_P</text>
<text x="103.5" y="156.9">AND1A</text>
<text x="23.7" y="162.8" transform="rotate(-90 23.7 162.8)">12k</text>
<text x="36.6" y="164.3">1k</text>
<text x="36.6" y="167.4">1k</text>
<text x="183.7" y="168">RESETCOUNT</text>
<text x="23.7" y="170.7" transform="rotate(-90 23.7 170.7)">27k</text>
<text x="26.1" y="168.9">+1.0V</text>
<text x="78.7" y="172.6">+5V</text>
<text x="125.5" y="172.7">NOT1</text>
<text x="217.6" y="168.4">OR1A</text>
<text x="238" y="173.1">OR2A</text>
<text x="18.5" y="176.2">GND</text>
<text x="64.2" y="176.2">GND</text>
<text x="147.5" y="174.2">AND1C</text>
<text x="217.6" y="179.4">OR1B</text>
<text x="79.1" y="182">R4</text>
<text x="227.8" y="184.1">GND</text>
<text x="76.8" y="187.2">GND</text>
<text x="183.7" y="190.4">4020D</text>
</g>
<g font-size="1.3" fill="#909090">
<text x="78.9" y="75.3">3</text>
<text x="86.4" y="76.9">1</text>
<text x="108.1" y="76.9">10</text>
<text x="167" y="76.9">2</text>
<text x="167" y="73.7">3</text>
<text x="174.5" y="75.3">1</text>
<text x="200.9" y="75.3">10</text>
<text x="209.1" y="76.9">8</text>
<text x="225.3" y="76.9">1</text>
<text x="265.3" y="76.9" transform="rotate(-90 265.3 76.9)">3</text>
<text x="78.9" y="78.5">2</text>
<text x="108.8" y="80">9</text>
<text x="116.3" y="78.5">8</text>
<text x="201.7" y="78.5">9</text>
<text x="225.3" y="80">2</text>
<text x="229.6" y="78.5">4</text>
<text x="263" y="78.5">2</text>
<text x="265.3" y="81.2" transform="rotate(-90 265.3 81.2)">1</text>
<text x="78.9" y="89.5">5</text>
<text x="124.6" y="89.5">1</text>
<text x="167" y="87.9">5</text>
<text x="174.5" y="89.5">7</text>
<text x="200.9" y="89.5">12</text>
<text x="78.9" y="92.6">6</text>
<text x="86.4" y="91">7</text>
<text x="108.1" y="94.2">13</text>
<text x="108.1" y="91">12</text>
<text x="116.3" y="92.6">14</text>
<text x="124.6" y="92.6">2</text>
<text x="128.9" y="91">4</text>
<text x="167" y="91">6</text>
<text x="200.9" y="92.6">13</text>
<text x="209.1" y="91">14</text>
<text x="211.4" y="111.5">1</text>
<text x="211.4" y="113.1">2</text>
<text x="134" y="119.4">8</text>
<text x="144.6" y="119.4">1</text>
<text x="211.4" y="116.2">4</text>
<text x="211.4" y="117.8">5</text>
<text x="218.2" y="114.6">6</text>
<text x="134" y="122.5">6</text>
<text x="134" y="125.7">7</text>
<text x="136.4" y="123.2">THR</text>
<text x="136.4" y="120.1">V+</text>
<text x="140" y="120.1">GND</text>
<text x="141.1" y="123.2">CV</text>
<text x="144.6" y="122.5">5</text>
<text x="145.9" y="125.7">4</text>
<text x="180.8" y="122.5">10</text>
<text x="185.2" y="123.2">P1</text>
<text x="189.9" y="124.8">Q4</text>
<text x="189.9" y="123.2">Q1</text>
<text x="194.6" y="125.7">5</text>
<text x="194.6" y="124.1">7</text>
<text x="194.6" y="122.5">9</text>
<text x="210.7" y="124.1">10</text>
<text x="211.4" y="122.5">9</text>
<text x="218.2" y="125.7">8</text>
<text x="53.8" y="130.4">2</text>
<text x="53.8" y="127.2">3</text>
<text x="61.2" y="128.8">1</text>
<text x="90.7" y="131.9" transform="rotate(-90 90.7 131.9)">7</text>
<text x="92.3" y="131.9" transform="rotate(-90 92.3 131.9)">1</text>
<text x="134" y="128.8">3</text>
<text x="136.4" y="129.5">Q</text>
<text x="136.4" y="126.3">DIS</text>
<text x="141.2" y="129.5">TR</text>
<text x="142" y="126.4">R</text>
<text x="144.6" y="128.8">2</text>
<text x="189.9" y="127.9">Q6</text>
<text x="189.9" y="126.4">Q5</text>
<text x="189.9" y="129.5">Q7</text>
<text x="189.9" y="131.1">Q8</text>
<text x="194.6" y="127.2">4</text>
<text x="194.6" y="128.8">6</text>
<text x="194.6" y="131.9">12</text>
<text x="194.6" y="130.4">13</text>
<text x="210.7" y="127.2">12</text>
<text x="210.7" y="128.8">13</text>
<text x="88.4" y="136.7">2</text>
<text x="88.4" y="133.5">3</text>
<text x="95.9" y="133.5">5</text>
<text x="95.9" y="135.1">6</text>
<text x="189.2" y="137.4">Q12</text>
<text x="189.2" y="134.2">Q10</text>
<text x="189.3" y="135.8">Q11</text>
<text x="189.9" y="132.6">Q9</text>
<text x="194.6" y="136.7">1</text>
<text x="194.6" y="133.5">14</text>
<text x="194.6" y="135.1">15</text>
<text x="231.9" y="136.7">1</text>
<text x="78.1" y="139.8" transform="rotate(-90 78.1 139.8)">3</text>
<text x="80.1" y="141.4">2</text>
<text x="90.7" y="139.4" transform="rotate(-90 90.7 139.4)">4</text>
<text x="92.3" y="139.4" transform="rotate(-90 92.3 139.4)">8</text>
<text x="180.9" y="139.8">11</text>
<text x="185.2" y="140.5">RES</text>
<text x="189.2" y="138.9">Q13</text>
<text x="189.2" y="140.5">Q14</text>
<text x="194.6" y="138.2">2</text>
<text x="194.6" y="139.8">3</text>
<text x="231.9" y="138.2">2</text>
<text x="231.9" y="141.4">4</text>
<text x="231.9" y="143">5</text>
<text x="238.7" y="139.8">6</text>
<text x="245.7" y="139.8">1</text>
<text x="245.7" y="143">2</text>
<text x="250" y="141.4">4</text>
<text x="78.1" y="144.1" transform="rotate(-90 78.1 144.1)">1</text>
<text x="142.2" y="149.3">4</text>
<text x="101.3" y="150.8">1</text>
<text x="101.3" y="154">2</text>
<text x="108.1" y="152.4">3</text>
<text x="142.2" y="152.4">5</text>
<text x="149" y="150.8">6</text>
<text x="53.8" y="165">3</text>
<text x="61.2" y="166.6">1</text>
<text x="53.8" y="168.1">2</text>
<text x="88.4" y="171.3">3</text>
<text x="90.7" y="169.7" transform="rotate(-90 90.7 169.7)">7</text>
<text x="92.3" y="169.7" transform="rotate(-90 92.3 169.7)">1</text>
<text x="95.9" y="171.3">5</text>
<text x="95.9" y="172.8">6</text>
<text x="180.8" y="169.7">10</text>
<text x="185.2" y="170.4">P1</text>
<text x="189.9" y="173.6">Q5</text>
<text x="189.9" y="172">Q4</text>
<text x="189.9" y="170.4">Q1</text>
<text x="194.6" y="172.8">5</text>
<text x="194.6" y="171.3">7</text>
<text x="194.6" y="169.7">9</text>
<text x="211.4" y="168.1">2</text>
<text x="211.4" y="169.7">3</text>
<text x="211.4" y="172.8">4</text>
<text x="218.2" y="171.3">1</text>
<text x="231.9" y="172.8">2</text>
<text x="78.1" y="177.6" transform="rotate(-90 78.1 177.6)">3</text>
<text x="80.1" y="179.1">2</text>
<text x="88.4" y="174.4">2</text>
<text x="90.7" y="177.2" transform="rotate(-90 90.7 177.2)">4</text>
<text x="92.3" y="177.2" transform="rotate(-90 92.3 177.2)">8</text>
<text x="118.6" y="174.4">2</text>
<text x="128.5" y="174.4">4</text>
<text x="141.5" y="177.6">10</text>
<text x="142.2" y="174.4">9</text>
<text x="149" y="176">8</text>
<text x="189.9" y="175.1">Q6</text>
<text x="189.9" y="176.7">Q7</text>
<text x="189.9" y="179.8">Q9</text>
<text x="189.9" y="178.3">Q8</text>
<text x="194.6" y="174.4">4</text>
<text x="194.6" y="176">6</text>
<text x="194.6" y="179.1">12</text>
<text x="194.6" y="177.6">13</text>
<text x="211.4" y="174.4">5</text>
<text x="211.4" y="179.1">9</text>
<text x="231.9" y="174.4">3</text>
<text x="231.9" y="177.6">4</text>
<text x="231.9" y="179.1">5</text>
<text x="238.7" y="176">1</text>
<text x="78.1" y="181.9" transform="rotate(-90 78.1 181.9)">1</text>
<text x="189.2" y="184.6">Q12</text>
<text x="189.2" y="181.4">Q10</text>
<text x="189.3" y="183">Q11</text>
<text x="194.6" y="183.9">1</text>
<text x="194.6" y="185.4">2</text>
<text x="194.6" y="180.7">14</text>
<text x="194.6" y="182.3">15</text>
<text x="210.7" y="180.7">10</text>
<text x="210.7" y="185.4">12</text>
<text x="210.8" y="183.9">11</text>
<text x="218.2" y="182.3">13</text>
<text x="180.9" y="187">11</text>
<text x="185.2" y="187.7">RES</text>
<text x="189.2" y="186.1">Q13</text>
<text x="189.2" y="187.7">Q14</text>
<text x="194.6" y="187">3</text>
</g>
</svg>
